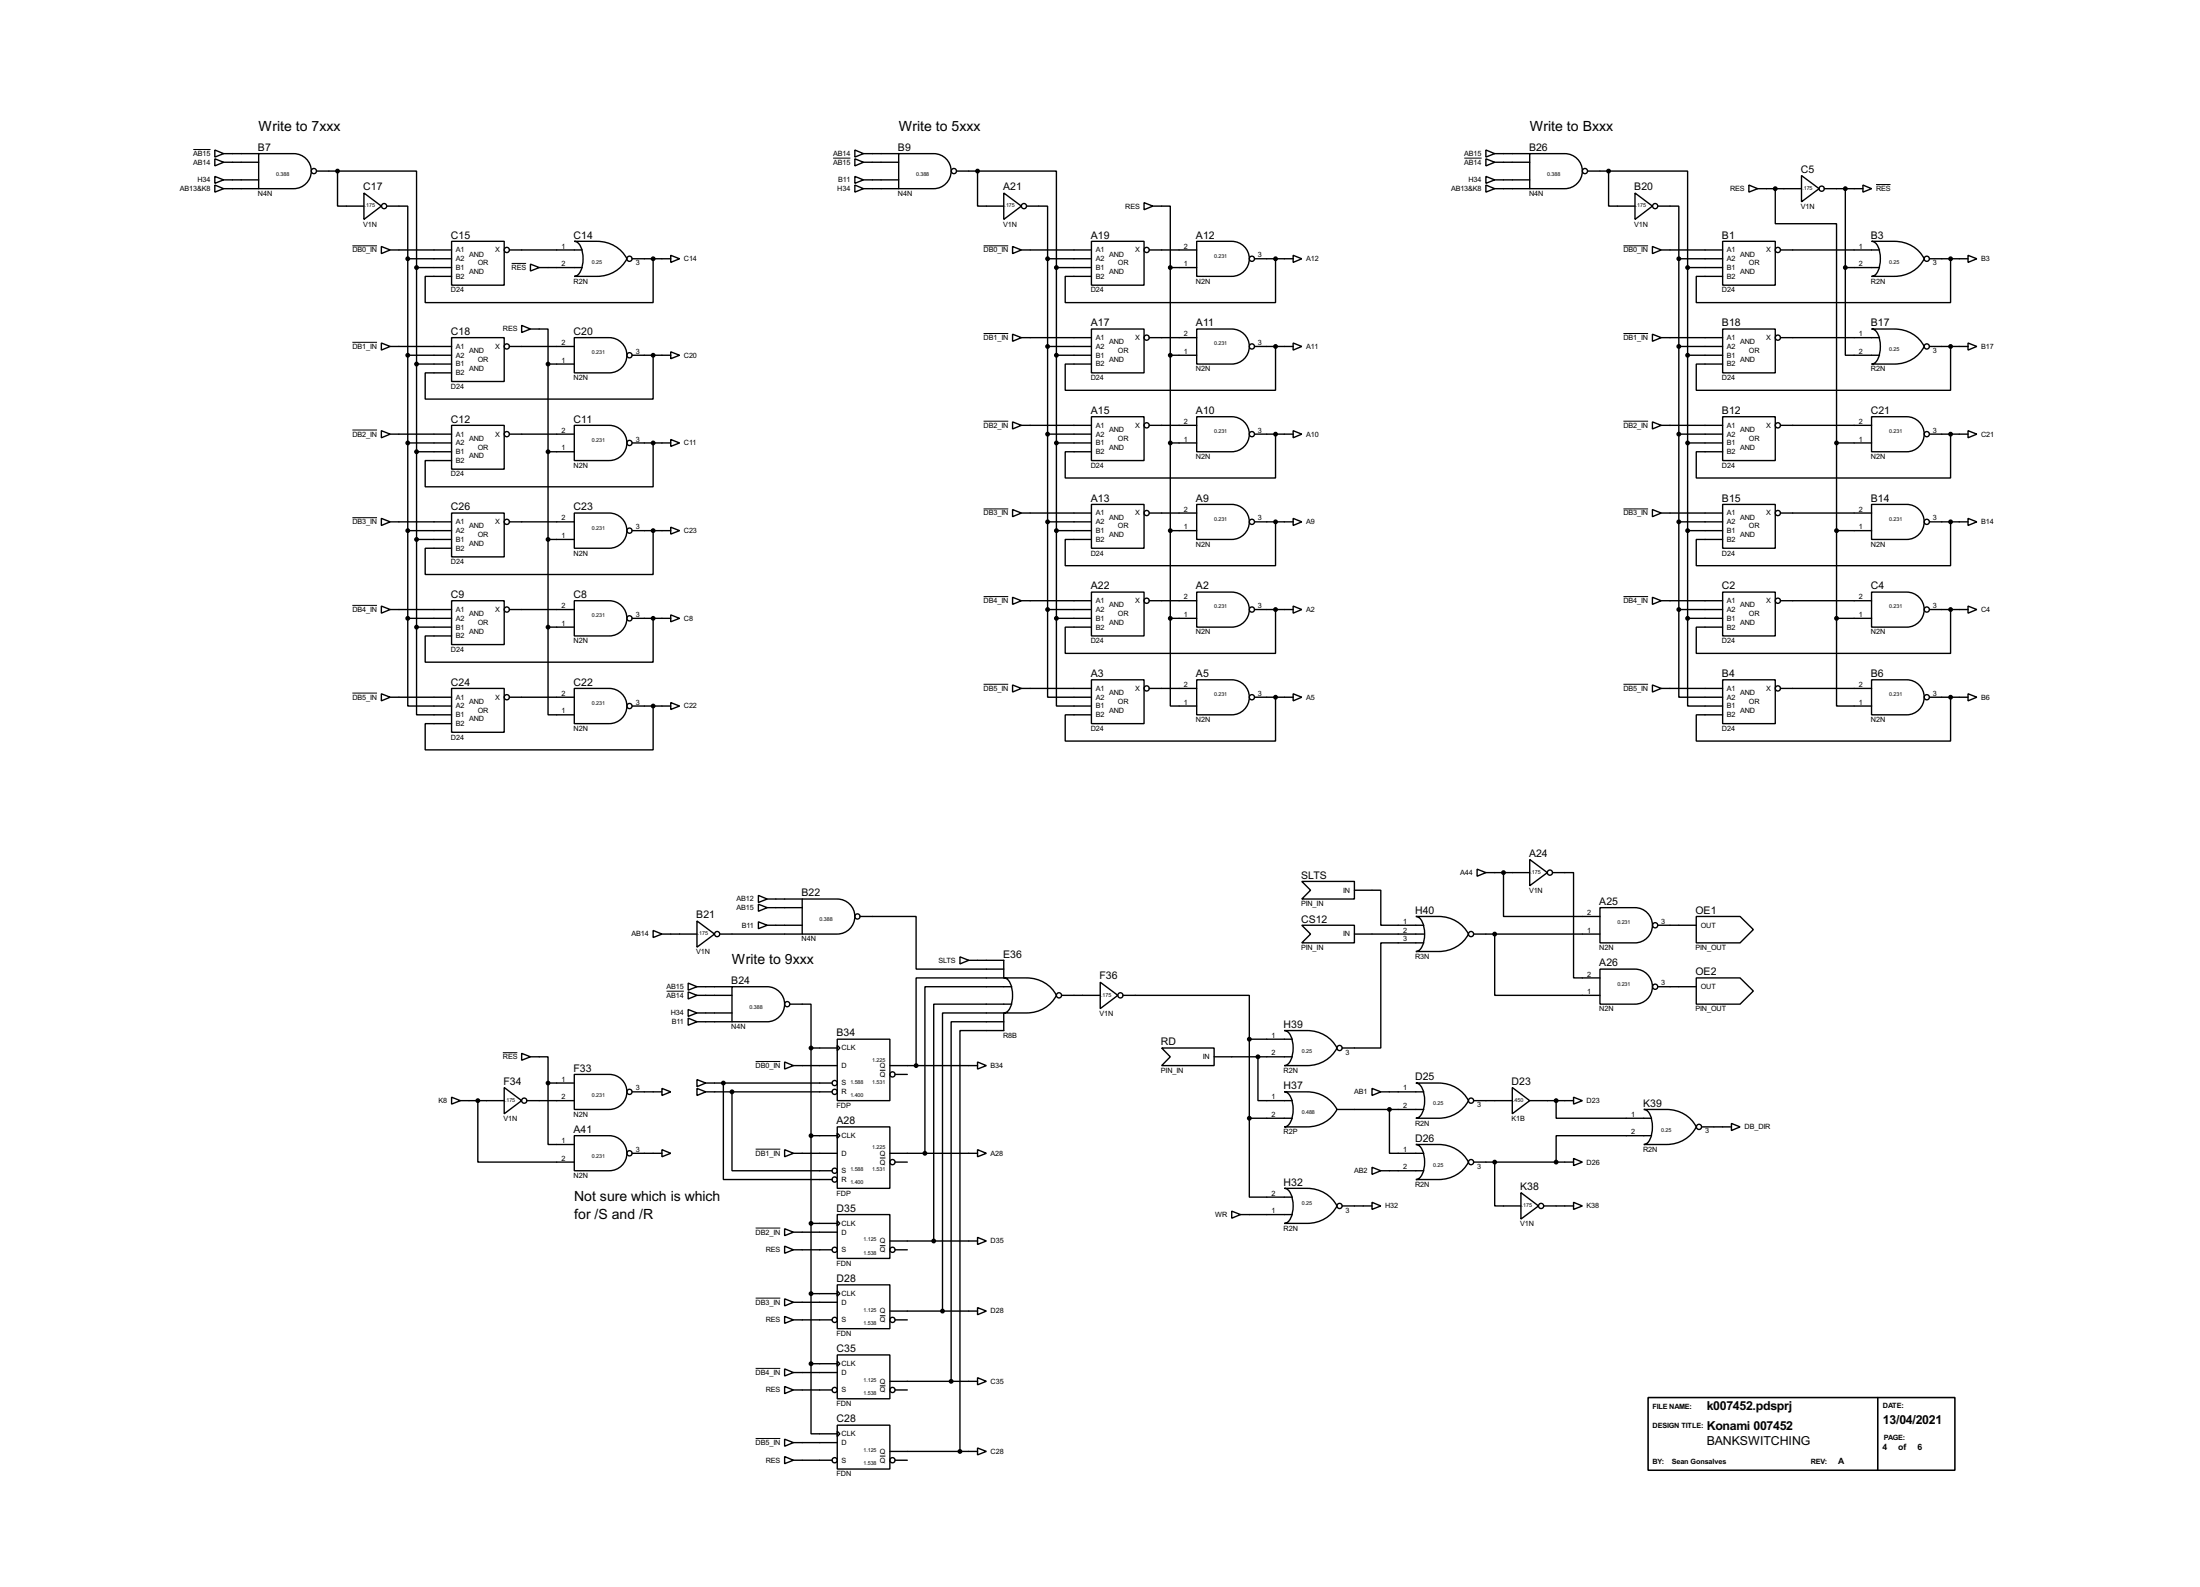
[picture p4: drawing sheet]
<svg xmlns="http://www.w3.org/2000/svg" width="637mm" height="460mm" viewBox="0 0 637 460" stroke-linecap="round" stroke-linejoin="round" font-family="sans-serif">
<g fill="none" stroke="#000" stroke-width=".4">
<path d="M62.3 43.5l2.5 1-2.5 1zM62.3 46l2.5 1-2.5 1.1zM62.3 51.1l2.5 1-2.5 1zM62.3 53.6l2.5 1.1-2.5 1zM64.8 44.5h10.2M64.8 54.7h10.2M64.8 47h10.2M64.8 52.1h10.2M75 44.5h10.1a5.1 5.1 0 0 1 5.1 5.1 5.1 5.1 0 0 1-5.1 5.1h-10.1zM91.7 49.6h6.1M97.8 49.6v10.1h7.7M97.8 49.6h22.9v27.9"/>
<path d="M105.5 55.9l5 3.8-5 3.9zM112.1 59.7h6.1v15.3M247.7 43.5l2.5 1-2.5 1zM247.7 53.6l2.5 1.1-2.5 1zM247.7 51.1l2.5 1-2.5 1zM247.7 46l2.5 1-2.5 1.1zM250.2 44.5h10.2M250.2 54.7h10.2M250.2 47h10.2M250.2 52.1h10.2M260.4 44.5h10.2a5.1 5.1 0 0 1 5 5.1 5.1 5.1 0 0 1-5 5.1h-10.2zM277.2 49.6h6.1"/>
<path d="M283.3 49.6v10.1h7.6M283.3 49.6h22.8v27.9M290.9 55.9l5.1 3.8-5.1 3.9zM297.5 59.7h6.1v15.3M331.5 58.7l2.6 1-2.6 1.1zM334.1 59.7h5v17.8M430.6 43.5l2.5 1-2.5 1zM430.6 46l2.5 1-2.5 1.1zM430.6 51.1l2.5 1-2.5 1zM430.6 53.6l2.5 1.1-2.5 1zM433.1 44.5h10.2M433.1 54.7h10.2"/>
<path d="M433.1 47h10.2M433.1 52.1h10.2M443.3 44.5h10.1a5.1 5.1 0 0 1 5.1 5.1 5.1 5.1 0 0 1-5.1 5.1h-10.1zM460 49.6h6.1M466.1 49.6v10.1h7.7M466.1 49.6h22.9v27.9M473.8 55.9l5 3.8-5 3.9zM480.4 59.7h6.1v15.3M506.8 53.6l2.5 1.1-2.5 1zM509.3 54.7h12.7M514.4 54.7v10.1h17.8v63.5M522 50.9l5.1 3.8-5.1 3.8z"/>
<path d="M528.6 54.7h11.2M534.7 54.7v22.8M539.8 53.6l2.5 1.1-2.5 1zM110.5 71.4l2.6 1-2.6 1.1zM113.1 72.4h17.8M118.2 75h12.7M118.2 75v104.1M120.7 77.5h10.2M120.7 77.5v104.2M130.9 69.9h15.2v12.7h-15.2zM147.6 72.4h21.1M153.7 76.5l2.6 1-2.6 1z"/>
<path d="M156.3 77.5h12.4M166.4 69.9h6.6a9.6 9.6 0 0 1 8.7 5.1 9.6 9.6 0 0 1-8.7 5.1h-6.6a3.2 3.2 0 0 0 2.4-3.2 7.6 7.6 0 0 0-1.4-6.6zM183.2 75h11.2M189.3 75v12.7h-66.1v-7.6h7.7M194.4 74l2.5 1-2.5 1zM293.4 71.4l2.6 1-2.6 1.1zM296 72.4h20.3M303.6 75h12.7M303.6 75v101.6M306.1 77.5h10.2M306.1 77.5v101.6M316.3 69.9h15.2v12.7h-15.2z"/>
<path d="M333 72.4h13.8M339.1 77.5h7.7M339.1 77.5v101.6M346.8 69.9h10.1a5.1 5.1 0 0 1 5.1 5.1 5.1 5.1 0 0 1-5.1 5.1h-10.1zM363.5 75h11.2M369.6 75v12.7h-60.9v-7.6h7.6M374.7 74l2.5 1-2.5 1zM478.8 71.4l2.6 1-2.6 1.1zM481.4 72.4h17.8M486.5 75h12.7M486.5 75v101.6M489 77.5h10.2"/>
<path d="M489 77.5v101.6M499.2 69.9h15.2v12.7h-15.2zM515.9 72.4h28.7M534.7 77.5v25.4h9.9M534.7 77.5h9.9M542.3 69.9h6.6a9.5 9.5 0 0 1 8.7 5.1 9.5 9.5 0 0 1-8.7 5.1h-6.6a3.2 3.2 0 0 0 2.4-3.2 7.7 7.7 0 0 0-1.3-6.6zM559.1 75h11.2M565.2 75v12.7h-73.7v-7.6h7.7M570.3 74l2.5 1-2.5 1zM110.5 99.4l2.6 1-2.6 1zM130.9 97.8h15.2v12.7h-15.2zM151.2 94.3l2.5 1-2.5 1z"/>
<path d="M153.7 95.3h5.1v10.2M166.4 97.8h10.2a5.1 5.1 0 0 1 5.1 5.1 5.1 5.1 0 0 1-5.1 5.1h-10.2zM293.4 96.8l2.6 1-2.6 1.1zM296 97.8h20.3M316.3 95.3h15.2v12.7h-15.2zM333 97.8h13.8M346.8 95.3h10.1a5.1 5.1 0 0 1 5.1 5.1 5.1 5.1 0 0 1-5.1 5.1h-10.1zM374.7 99.4l2.5 1-2.5 1zM478.8 96.8l2.6 1-2.6 1.1zM481.4 97.8h17.8M499.2 95.3h15.2v12.7h-15.2zM515.9 97.8h28.7"/>
<path d="M542.3 95.3h6.6a9.5 9.5 0 0 1 8.7 5.1 9.5 9.5 0 0 1-8.7 5.1h-6.6a3.2 3.2 0 0 0 2.4-3.2 7.7 7.7 0 0 0-1.3-6.6zM570.3 99.4l2.5 1-2.5 1zM113.1 100.4h17.8M118.2 102.9h12.7M120.7 105.5h10.2M147.6 100.4h18.8M158.8 105.5h7.6M158.8 105.5v76.2M183.2 102.9h11.2M189.3 102.9v12.7h-66.1v-7.6h7.7M194.4 101.9l2.5 1-2.5 1zM303.6 100.4h12.7"/>
<path d="M306.1 102.9h10.2M339.1 102.9h7.7M363.5 100.4h11.2M369.6 100.4v12.7h-60.9v-7.6h7.6M486.5 100.4h12.7M489 102.9h10.2M559.1 100.4h11.2M565.2 100.4v12.7h-73.7v-7.6h7.7M110.5 124.8l2.6 1-2.6 1zM113.1 125.8h17.8M118.2 128.3h12.7M120.7 130.9h10.2"/>
<path d="M130.9 123.2h15.2v12.7h-15.2zM147.6 125.8h18.8M158.8 130.9h7.6M166.4 123.2h10.2a5.1 5.1 0 0 1 5.1 5.1 5.1 5.1 0 0 1-5.1 5.1h-10.2zM183.2 128.3h11.2M189.3 128.3v12.7h-66.1v-7.6h7.7M194.4 127.3l2.5 1-2.5 1zM293.4 122.2l2.6 1-2.6 1.1zM296 123.2h20.3M303.6 125.8h12.7M306.1 128.3h10.2M316.3 120.7h15.2v12.7h-15.2z"/>
<path d="M333 123.2h13.8M339.1 128.3h7.7M346.8 120.7h10.1a5.1 5.1 0 0 1 5.1 5.1 5.1 5.1 0 0 1-5.1 5.1h-10.1zM363.5 125.8h11.2M369.6 125.8v12.7h-60.9v-7.6h7.6M374.7 124.8l2.5 1-2.5 1zM478.8 122.2l2.6 1-2.6 1.1zM481.4 123.2h17.8M486.5 125.8h12.7M489 128.3h10.2M499.2 120.7h15.2v12.7h-15.2zM515.9 123.2h26.4"/>
<path d="M532.2 128.3h10.1M532.2 128.3v50.8M542.3 120.7h10.2a5.1 5.1 0 0 1 5.1 5.1 5.1 5.1 0 0 1-5.1 5.1h-10.2zM559.1 125.8h11.2M565.2 125.8v12.7h-73.7v-7.6h7.7M570.3 124.8l2.5 1-2.5 1zM110.5 150.2l2.6 1-2.6 1zM113.1 151.2h17.8M118.2 153.7h12.7M120.7 156.3h10.2M130.9 148.6h15.2v12.7h-15.2zM147.6 151.2h18.8"/>
<path d="M158.8 156.3h7.6M166.4 148.6h10.2a5.1 5.1 0 0 1 5.1 5.1 5.1 5.1 0 0 1-5.1 5.1h-10.2zM183.2 153.7h11.2M189.3 153.7v12.7h-66.1v-7.6h7.7M194.4 152.7l2.5 1-2.5 1zM293.4 147.6l2.6 1-2.6 1.1zM296 148.6h20.3M303.6 151.2h12.7M306.1 153.7h10.2M316.3 146.1h15.2v12.7h-15.2zM333 148.6h13.8M339.1 153.7h7.7"/>
<path d="M346.8 146.1h10.1a5.1 5.1 0 0 1 5.1 5.1 5.1 5.1 0 0 1-5.1 5.1h-10.1zM363.5 151.2h11.2M369.6 151.2v12.7h-60.9v-7.6h7.6M374.7 150.2l2.5 1-2.5 1zM478.8 147.6l2.6 1-2.6 1.1zM481.4 148.6h17.8M486.5 151.2h12.7M489 153.7h10.2M499.2 146.1h15.2v12.7h-15.2zM515.9 148.6h26.4M532.2 153.7h10.1M542.3 146.1h10.2a5.1 5.1 0 0 1 5.1 5.1 5.1 5.1 0 0 1-5.1 5.1h-10.2z"/>
<path d="M559.1 151.2h11.2M565.2 151.2v12.7h-73.7v-7.6h7.7M570.3 150.2l2.5 1-2.5 1zM110.5 175.6l2.6 1-2.6 1zM113.1 176.6h17.8M118.2 179.1v25.4h12.7M118.2 179.1h12.7M130.9 174h15.2v12.7h-15.2zM147.6 176.6h18.8M166.4 174h10.2a5.1 5.1 0 0 1 5.1 5.1 5.1 5.1 0 0 1-5.1 5.1h-10.2zM183.2 179.1h11.2M189.3 179.1v12.7h-66.1v-7.6h7.7"/>
<path d="M194.4 178.1l2.5 1-2.5 1zM293.4 173l2.6 1-2.6 1.1zM296 174h20.3M303.6 176.6v25.4h12.7M303.6 176.6h12.7M306.1 179.1v25.4h10.2M306.1 179.1h10.2M316.3 171.5h15.2v12.7h-15.2zM333 174h13.8M339.1 179.1v25.4h7.7M339.1 179.1h7.7M346.8 171.5h10.1a5.1 5.1 0 0 1 5.1 5.1 5.1 5.1 0 0 1-5.1 5.1h-10.1z"/>
<path d="M363.5 176.6h11.2M369.6 176.6v12.7h-60.9v-7.6h7.6M374.7 175.6l2.5 1-2.5 1zM478.8 173l2.6 1-2.6 1.1zM481.4 174h17.8M486.5 176.6v25.4h12.7M486.5 176.6h12.7M489 179.1v25.4h10.2M489 179.1h10.2M499.2 171.5h15.2v12.7h-15.2zM515.9 174h26.4M532.2 179.1v25.4h10.1"/>
<path d="M532.2 179.1h10.1M542.3 171.5h10.2a5.1 5.1 0 0 1 5.1 5.1 5.1 5.1 0 0 1-5.1 5.1h-10.2zM559.1 176.6h11.2M565.2 176.6v12.7h-73.7v-7.6h7.7M570.3 175.6l2.5 1-2.5 1zM120.7 181.7v25.4h10.2M120.7 181.7h10.2M130.9 199.4h15.2v12.7h-15.2zM158.8 181.7v25.4h7.6M158.8 181.7h7.6M166.4 199.4h10.2a5.1 5.1 0 0 1 5.1 5.1 5.1 5.1 0 0 1-5.1 5.1h-10.2zM293.4 198.4l2.6 1-2.6 1.1z"/>
<path d="M296 199.4h20.3M316.3 196.9h15.2v12.7h-15.2zM333 199.4h13.8M346.8 196.9h10.1a5.1 5.1 0 0 1 5.1 5.1 5.1 5.1 0 0 1-5.1 5.1h-10.1zM478.8 198.4l2.6 1-2.6 1.1zM481.4 199.4h17.8M499.2 196.9h15.2v12.7h-15.2zM515.9 199.4h26.4M542.3 196.9h10.2a5.1 5.1 0 0 1 5.1 5.1 5.1 5.1 0 0 1-5.1 5.1h-10.2zM110.5 201l2.6 1-2.6 1zM113.1 202h17.8M147.6 202h18.8"/>
<path d="M183.2 204.5h11.2M189.3 204.5v12.7h-66.1v-7.6h7.7M194.4 203.5l2.5 1-2.5 1zM363.5 202h11.2M369.6 202v12.7h-60.9v-7.6h7.6M374.7 201l2.5 1-2.5 1zM559.1 202h11.2M565.2 202v12.7h-73.7v-7.6h7.7M570.3 201l2.5 1-2.5 1zM219.8 259.4l2.5 1-2.5 1zM377.2 255.3h15.3v5.1h-15.3l2.6-2.5zM392.5 257.9h7.6v10.1h12.5"/>
<path d="M428 251.8l2.6 1-2.6 1zM430.6 252.8h12.7M435.7 252.8v12.7h27.9M443.3 249l5.1 3.8-5.1 3.8zM449.9 252.8h6.1v30.5h7.6M189.3 269.5l2.5 1.1-2.5 1zM191.8 270.6h10.2M202 266.8l5.1 3.8-5.1 3.8zM208.6 270.6h23.9M219.8 261.9l2.5 1-2.5 1.1zM219.8 267l2.5 1-2.5 1zM222.3 268h10.2"/>
<path d="M222.3 260.4h10.2M222.3 262.9h10.2M232.5 260.4h10.1a5.1 5.1 0 0 1 5.1 5.1 5.1 5.1 0 0 1-5.1 5.1h-10.1zM249.2 265.5h16.3v15.2h25.4M278.2 277.2l2.5 1-2.5 1zM280.7 278.2h10.2v5.1h-25.4v25.4M377.2 268h15.3v5.1h-15.3l2.6-2.5zM392.5 270.6h20.1M410.3 265.5h6.6a9.6 9.6 0 0 1 8.6 5.1 9.6 9.6 0 0 1-8.6 5h-6.6a3.2 3.2 0 0 0 2.3-3.1 7.7 7.7 0 0 0-1.3-6.6zM412.6 273.1h-12.5v30.5h-11.2M427 270.6h36.6M433.1 270.6v17.7h30.5"/>
<path d="M463.6 262.9h10.2a5.1 5.1 0 0 1 5 5.1 5.1 5.1 0 0 1-5 5.1h-10.2zM480.4 268h11.1M491.5 265.5h12.7l3.9 3.8-3.9 3.8h-12.7zM199.4 284.8l2.6 1-2.6 1zM199.4 287.3l2.6 1-2.6 1.1zM199.4 294.9l2.6 1.1-2.6 1zM199.4 292.4l2.6 1-2.6 1zM202 285.8h10.1M202 288.3h10.1M202 296h10.1M202 293.4h10.1M212.1 285.8h10.2a5.1 5.1 0 0 1 5.1 5.1 5.1 5.1 0 0 1-5.1 5.1h-10.2z"/>
<path d="M228.9 290.9h6.1v12.7M290.9 283.3h6.6a9.5 9.5 0 0 1 8.6 5 9.5 9.5 0 0 1-8.6 5.1h-6.6a3.2 3.2 0 0 0 2.3-3.1 7.7 7.7 0 0 0-1.3-6.6zM290.9 296h-15.3v104.1M293.2 285.8h-25.2v48.3M293.2 290.9h-22.6v68.6M307.6 288.3h11.2M318.8 284.5l5.1 3.8-5.1 3.9zM325.4 288.3h36.6v12.7M372.2 298.5h6.6a9.6 9.6 0 0 1 8.6 5.1 9.6 9.6 0 0 1-8.6 5.1h-6.6a3.2 3.2 0 0 0 2.3-3.2 7.6 7.6 0 0 0-1.3-6.6zM463.6 280.7h10.2a5.1 5.1 0 0 1 5 5.1 5.1 5.1 0 0 1-5 5.1h-10.2zM480.4 285.8h11.1M491.5 283.3h12.7l3.9 3.8-3.9 3.8h-12.7z"/>
<path d="M130.9 317.8l2.5 1-2.5 1zM133.4 318.8h12.7M138.5 318.8v17.8h27.9M146.1 315l5.1 3.8-5.1 3.8zM151.2 305.1l2.5 1-2.5 1zM152.7 318.8h13.7M153.7 306.1h5.1v7.6M158.8 313.7v17.8h7.6M158.8 313.7h7.6M166.4 311.2h10.2a5.1 5.1 0 0 1 5.1 5.1 5.1 5.1 0 0 1-5.1 5.1h-10.2zM183.2 316.3h8.6M191.8 315.3l2.6 1-2.6 1z"/>
<path d="M202 312.7l2.5 1-2.5 1.1zM202 315.3l2.5 1-2.5 1zM204.5 316.3h36.6M204.5 313.7h36.6M209.6 313.7v28h31.5M212.1 316.3v22.8h29M227.4 307.6l2.5 1.1-2.5 1zM229.9 308.7h12.7M235 303.6v91.4M235 303.6h7.6M242.6 301h15.3v17.8h-15.3zM242.6 302.8l.8 .8-.8 .7z"/>
<path d="M257.9 308.7h25.4M259.4 311.2h3.5M283.3 307.6l2.5 1.1-2.5 1zM336.6 303.6h15.2v5.1h-15.2l2.5-2.6zM351.8 306.1h22.7M362 301h12.5M362 301v22.9M364.5 306.1v12.7h10M372.2 316.3h6.6a9.6 9.6 0 0 1 8.6 5.1 9.6 9.6 0 0 1-8.6 5h-6.6a3.2 3.2 0 0 0 2.3-3.1 7.7 7.7 0 0 0-1.3-6.6zM397.6 315.3l2.5 1-2.5 1zM400.1 316.3h12.5M410.3 313.7h6.6a9.6 9.6 0 0 1 8.6 5.1 9.6 9.6 0 0 1-8.6 5.1h-6.6a3.2 3.2 0 0 0 2.3-3.1 7.7 7.7 0 0 0-1.3-6.7z"/>
<path d="M427 318.8h11.2M438.2 315l5.1 3.8-5.1 3.8zM443.3 318.8h12.7M450.9 318.8v5.1h27.7M456 317.8l2.5 1-2.5 1zM166.4 329h10.2a5.1 5.1 0 0 1 5.1 5 5.1 5.1 0 0 1-5.1 5.1h-10.2zM183.2 334.1h8.6M191.8 333l2.6 1.1-2.6 1zM227.4 333l2.5 1.1-2.5 1zM229.9 334.1h12.7M235 329h7.6M242.6 326.4h15.3v17.8h-15.3z"/>
<path d="M242.6 328.2l.8 .8-.8 .7zM257.9 334.1h25.4M259.4 336.6h3.5M283.3 333l2.5 1.1-2.5 1zM362 323.9v22.9h12.5M362 323.9h12.5M387.4 321.4h25.2M397.6 338.1l2.5 1-2.5 1.1zM400.1 339.1h12.5M402.6 321.4v12.7h10M410.3 331.5h6.6a9.6 9.6 0 0 1 8.6 5.1 9.6 9.6 0 0 1-8.6 5.1h-6.6a3.2 3.2 0 0 0 2.3-3.2 7.7 7.7 0 0 0-1.3-6.6zM427 336.6h29"/>
<path d="M433.1 336.6v12.7h7.6M456 335.6l2.5 1-2.5 1zM476.3 321.4h6.6a9.4 9.4 0 0 1 8.6 5 9.5 9.5 0 0 1-8.6 5.1h-6.6a3.2 3.2 0 0 0 2.3-3.1 7.8 7.8 0 0 0-1.3-6.6zM478.6 329h-27.7v7.6M493.1 326.4h8.6M501.7 325.4l2.5 1-2.5 1.1zM227.4 355.9l2.5 1-2.5 1zM229.9 356.9h12.7M235 354.4h7.6M242.6 351.8h15.3v12.7h-15.3zM242.6 353.6l.8 .8-.8 .7zM257.9 359.5h25.4"/>
<path d="M283.3 358.4l2.5 1.1-2.5 1zM356.9 350.8l2.6 1-2.6 1.1zM359.5 351.8h15M372.2 344.2h6.6a9.6 9.6 0 0 1 8.6 5.1 9.6 9.6 0 0 1-8.6 5.1h-6.6a3.2 3.2 0 0 0 2.3-3.2 7.7 7.7 0 0 0-1.3-6.6zM388.9 349.3h8.7M397.6 348.3l2.5 1-2.5 1zM440.7 345.5l5.1 3.8-5.1 3.8zM447.3 349.3h8.7M456 348.3l2.5 1-2.5 1zM227.4 376.2l2.5 1-2.5 1.1zM227.4 361l2.5 1-2.5 1zM229.9 377.2h12.7"/>
<path d="M229.9 362h11.2M235 374.7h7.6M242.6 372.2h15.3v12.7h-15.3zM242.6 373.9l.8 .8-.8 .8zM257.9 379.8h25.4M259.4 362h3.5M273.1 379.8v-86.4h17.8v5.1h-12.7v121.9M283.3 378.8l2.5 1-2.5 1zM227.4 396.5l2.5 1.1-2.5 1zM227.4 381.3l2.5 1-2.5 1zM229.9 397.6h12.7M229.9 382.3h11.2"/>
<path d="M235 395v20.3h7.6M235 395h7.6M242.6 392.5h15.3v12.7h-15.3zM242.6 394.3l.8 .7-.8 .8zM259.4 382.3h3.5M283.3 399.1l2.5 1-2.5 1zM227.4 416.9l2.5 1-2.5 1zM227.4 401.6l2.5 1-2.5 1.1zM229.9 417.9h12.7M229.9 402.6h11.2M242.6 412.8h15.3v12.7h-15.3zM242.6 414.6l.8 .7-.8 .8z"/>
<path d="M257.9 400.1h25.4M259.4 402.6h3.5M283.3 419.4l2.5 1-2.5 1zM227.4 421.9l2.5 1.1-2.5 1zM229.9 423h11.2M257.9 420.4h25.4M259.4 423h3.5"/>
<circle cx="90.9" cy="49.6" r=".75"/>
<circle cx="111.3" cy="59.7" r=".75"/>
<circle cx="276.4" cy="49.6" r=".75"/>
<circle cx="296.7" cy="59.7" r=".75"/>
<circle cx="459.2" cy="49.6" r=".75"/>
<circle cx="479.6" cy="59.7" r=".75"/>
<circle cx="527.8" cy="54.7" r=".75"/>
<circle cx="146.8" cy="72.4" r=".75"/>
<circle cx="182.4" cy="75" r=".75"/>
<circle cx="332.2" cy="72.4" r=".75"/>
<circle cx="362.7" cy="75" r=".75"/>
<circle cx="515.1" cy="72.4" r=".75"/>
<circle cx="558.3" cy="75" r=".75"/>
<circle cx="332.2" cy="97.8" r=".75"/>
<circle cx="515.1" cy="97.8" r=".75"/>
<circle cx="146.8" cy="100.4" r=".75"/>
<circle cx="182.4" cy="102.9" r=".75"/>
<circle cx="362.7" cy="100.4" r=".75"/>
<circle cx="558.3" cy="100.4" r=".75"/>
<circle cx="146.8" cy="125.8" r=".75"/>
<circle cx="182.4" cy="128.3" r=".75"/>
<circle cx="332.2" cy="123.2" r=".75"/>
<circle cx="362.7" cy="125.8" r=".75"/>
<circle cx="515.1" cy="123.2" r=".75"/>
<circle cx="558.3" cy="125.8" r=".75"/>
<circle cx="146.8" cy="151.2" r=".75"/>
<circle cx="182.4" cy="153.7" r=".75"/>
<circle cx="332.2" cy="148.6" r=".75"/>
<circle cx="362.7" cy="151.2" r=".75"/>
<circle cx="515.1" cy="148.6" r=".75"/>
<circle cx="558.3" cy="151.2" r=".75"/>
<circle cx="146.8" cy="176.6" r=".75"/>
<circle cx="182.4" cy="179.1" r=".75"/>
<circle cx="332.2" cy="174" r=".75"/>
<circle cx="362.7" cy="176.6" r=".75"/>
<circle cx="515.1" cy="174" r=".75"/>
<circle cx="558.3" cy="176.6" r=".75"/>
<circle cx="332.2" cy="199.4" r=".75"/>
<circle cx="515.1" cy="199.4" r=".75"/>
<circle cx="146.8" cy="202" r=".75"/>
<circle cx="182.4" cy="204.5" r=".75"/>
<circle cx="362.7" cy="202" r=".75"/>
<circle cx="558.3" cy="202" r=".75"/>
<circle cx="449.1" cy="252.8" r=".75"/>
<circle cx="207.8" cy="270.6" r=".75"/>
<circle cx="248.4" cy="265.5" r=".75"/>
<circle cx="426.2" cy="270.6" r=".75"/>
<circle cx="479.6" cy="268" r=".75"/>
<circle cx="228.1" cy="290.9" r=".75"/>
<circle cx="306.8" cy="288.3" r=".75"/>
<circle cx="324.6" cy="288.3" r=".75"/>
<circle cx="479.6" cy="285.8" r=".75"/>
<circle cx="151.9" cy="318.8" r=".75"/>
<circle cx="182.4" cy="316.3" r=".75"/>
<circle cx="241.8" cy="313.7" r=".75"/>
<circle cx="241.8" cy="316.3" r=".75"/>
<circle cx="258.6" cy="311.2" r=".75"/>
<circle cx="388.1" cy="303.6" r=".75"/>
<circle cx="426.2" cy="318.8" r=".75"/>
<circle cx="182.4" cy="334.1" r=".75"/>
<circle cx="241.8" cy="339.1" r=".75"/>
<circle cx="258.6" cy="336.6" r=".75"/>
<circle cx="426.2" cy="336.6" r=".75"/>
<circle cx="492.3" cy="326.4" r=".75"/>
<circle cx="241.8" cy="341.7" r=".75"/>
<circle cx="388.1" cy="349.3" r=".75"/>
<circle cx="446.5" cy="349.3" r=".75"/>
<circle cx="241.8" cy="362" r=".75"/>
<circle cx="258.6" cy="362" r=".75"/>
<circle cx="241.8" cy="382.3" r=".75"/>
<circle cx="258.6" cy="382.3" r=".75"/>
<circle cx="241.8" cy="402.6" r=".75"/>
<circle cx="258.6" cy="402.6" r=".75"/>
<circle cx="241.8" cy="423" r=".75"/>
<circle cx="258.6" cy="423" r=".75"/>
</g>
<g fill="#000" stroke="#000" stroke-width=".4">
<circle cx="97.8" cy="49.6" r=".5"/>
<circle cx="283.2" cy="49.6" r=".5"/>
<circle cx="466.1" cy="49.6" r=".5"/>
<circle cx="514.4" cy="54.7" r=".5"/>
<circle cx="534.7" cy="54.7" r=".5"/>
<circle cx="118.1" cy="75" r=".5"/>
<circle cx="120.7" cy="77.5" r=".5"/>
<circle cx="189.2" cy="75" r=".5"/>
<circle cx="303.5" cy="75" r=".5"/>
<circle cx="306.1" cy="77.5" r=".5"/>
<circle cx="339.1" cy="77.5" r=".5"/>
<circle cx="369.6" cy="75" r=".5"/>
<circle cx="486.4" cy="75" r=".5"/>
<circle cx="489" cy="77.5" r=".5"/>
<circle cx="534.7" cy="77.5" r=".5"/>
<circle cx="565.2" cy="75" r=".5"/>
<circle cx="118.1" cy="102.9" r=".5"/>
<circle cx="120.7" cy="105.5" r=".5"/>
<circle cx="158.8" cy="105.5" r=".5"/>
<circle cx="189.2" cy="102.9" r=".5"/>
<circle cx="303.5" cy="100.4" r=".5"/>
<circle cx="306.1" cy="102.9" r=".5"/>
<circle cx="339.1" cy="102.9" r=".5"/>
<circle cx="369.6" cy="100.4" r=".5"/>
<circle cx="486.4" cy="100.4" r=".5"/>
<circle cx="489" cy="102.9" r=".5"/>
<circle cx="565.2" cy="100.4" r=".5"/>
<circle cx="118.1" cy="128.3" r=".5"/>
<circle cx="120.7" cy="130.9" r=".5"/>
<circle cx="158.8" cy="130.9" r=".5"/>
<circle cx="189.2" cy="128.3" r=".5"/>
<circle cx="303.5" cy="125.8" r=".5"/>
<circle cx="306.1" cy="128.3" r=".5"/>
<circle cx="339.1" cy="128.3" r=".5"/>
<circle cx="369.6" cy="125.8" r=".5"/>
<circle cx="486.4" cy="125.8" r=".5"/>
<circle cx="489" cy="128.3" r=".5"/>
<circle cx="532.1" cy="128.3" r=".5"/>
<circle cx="565.2" cy="125.8" r=".5"/>
<circle cx="118.1" cy="153.7" r=".5"/>
<circle cx="120.7" cy="156.3" r=".5"/>
<circle cx="158.8" cy="156.3" r=".5"/>
<circle cx="189.2" cy="153.7" r=".5"/>
<circle cx="303.5" cy="151.2" r=".5"/>
<circle cx="306.1" cy="153.7" r=".5"/>
<circle cx="339.1" cy="153.7" r=".5"/>
<circle cx="369.6" cy="151.2" r=".5"/>
<circle cx="486.4" cy="151.2" r=".5"/>
<circle cx="489" cy="153.7" r=".5"/>
<circle cx="532.1" cy="153.7" r=".5"/>
<circle cx="565.2" cy="151.2" r=".5"/>
<circle cx="118.1" cy="179.1" r=".5"/>
<circle cx="189.2" cy="179.1" r=".5"/>
<circle cx="303.5" cy="176.6" r=".5"/>
<circle cx="306.1" cy="179.1" r=".5"/>
<circle cx="339.1" cy="179.1" r=".5"/>
<circle cx="369.6" cy="176.6" r=".5"/>
<circle cx="486.4" cy="176.6" r=".5"/>
<circle cx="489" cy="179.1" r=".5"/>
<circle cx="532.1" cy="179.1" r=".5"/>
<circle cx="565.2" cy="176.6" r=".5"/>
<circle cx="120.7" cy="181.7" r=".5"/>
<circle cx="158.8" cy="181.7" r=".5"/>
<circle cx="189.2" cy="204.5" r=".5"/>
<circle cx="369.6" cy="202" r=".5"/>
<circle cx="565.2" cy="202" r=".5"/>
<circle cx="435.6" cy="252.8" r=".5"/>
<circle cx="433.1" cy="270.6" r=".5"/>
<circle cx="138.4" cy="318.8" r=".5"/>
<circle cx="158.8" cy="313.7" r=".5"/>
<circle cx="209.6" cy="313.7" r=".5"/>
<circle cx="212.1" cy="316.3" r=".5"/>
<circle cx="235" cy="303.6" r=".5"/>
<circle cx="265.4" cy="308.7" r=".5"/>
<circle cx="362" cy="301" r=".5"/>
<circle cx="364.5" cy="306.1" r=".5"/>
<circle cx="450.9" cy="318.8" r=".5"/>
<circle cx="235" cy="329" r=".5"/>
<circle cx="268" cy="334.1" r=".5"/>
<circle cx="362" cy="323.9" r=".5"/>
<circle cx="402.6" cy="321.4" r=".5"/>
<circle cx="433.1" cy="336.6" r=".5"/>
<circle cx="450.9" cy="336.6" r=".5"/>
<circle cx="235" cy="354.4" r=".5"/>
<circle cx="270.5" cy="359.5" r=".5"/>
<circle cx="235" cy="374.7" r=".5"/>
<circle cx="273.1" cy="379.8" r=".5"/>
<circle cx="235" cy="395" r=".5"/>
<circle cx="275.6" cy="400.1" r=".5"/>
<circle cx="278.1" cy="420.4" r=".5"/>
</g>
<g fill="none" stroke="#000" stroke-width=".29">
<path d="M56 43.3h5M241.4 45.8h5M424.3 45.8h5M543.6 53.5h4.2M102.1 71.2h7.2M148.3 76.3h4.2M285 71.2h7.2M470.4 71.2h7.2M102.1 99.2h7.2M285 96.6h7.2M470.4 96.6h7.2M102.1 124.6h7.2"/>
<path d="M285 122h7.2M470.4 122h7.2M102.1 150h7.2M285 147.4h7.2M470.4 147.4h7.2M102.1 175.4h7.2M285 172.8h7.2M470.4 172.8h7.2M285 198.2h7.2M470.4 198.2h7.2M102.1 200.8h7.2M193.2 287.1h5"/>
<path d="M145.7 304.9h4.2M219 307.5h7.1M255 310h1.6M219 332.9h7.1M255 335.4h1.6M219 355.7h7.1M219 376h7.1M255 360.8h1.6M219 396.4h7.1M255 381.1h1.6M219 416.7h7.1M255 401.4h1.6"/>
<path d="M255 421.8h1.6"/>
</g>
<path d="M477.6 404.8h88.9v21.1h-88.9zM544.1 404.8v21.1" fill="none" stroke="#000" stroke-width=".45"/>
<g font-size="4.6">
<text x="75" y="38">Write to 7xxx</text>
<text x="260.4" y="38">Write to 5xxx</text>
<text x="443.3" y="38">Write to Bxxx</text>
<text x="212.1" y="279.3">Write to 9xxx</text>
<text x="166.4" y="347.9">Not sure which is which</text>
<text x="166.4" y="353">for /S and /R</text>
</g>
<g font-size="4">
<text x="494.6" y="408.4">k007452.pdsprj</text>
<text x="545.6" y="412.4">13/04/2021</text>
<text x="494.6" y="418.5">BANKSWITCHING</text>
<text x="494.6" y="414.1">Konami 007452</text>
</g>
<g font-size="3.4">
<text x="74.8" y="43.7">B7</text>
<text x="260.2" y="43.7">B9</text>
<text x="443.1" y="43.7">B26</text>
<text x="521.8" y="50.1">C5</text>
<text x="105.3" y="55.1">C17</text>
<text x="290.7" y="55.1">A21</text>
<text x="473.6" y="55.1">B20</text>
<text x="130.7" y="69.1">C15</text>
<text x="166.2" y="69.1">C14</text>
<text x="316.1" y="69.1">A19</text>
<text x="346.6" y="69.1">A12</text>
<text x="499" y="69.1">B1</text>
<text x="542.1" y="69.1">B3</text>
<text x="316.1" y="94.5">A17</text>
<text x="346.6" y="94.5">A11</text>
<text x="499" y="94.5">B18</text>
<text x="542.1" y="94.5">B17</text>
<text x="130.7" y="97">C18</text>
<text x="166.2" y="97">C20</text>
<text x="316.1" y="119.9">A15</text>
<text x="346.6" y="119.9">A10</text>
<text x="499" y="119.9">B12</text>
<text x="542.1" y="119.9">C21</text>
<text x="130.7" y="122.4">C12</text>
<text x="166.2" y="122.4">C11</text>
<text x="130.7" y="147.8">C26</text>
<text x="166.2" y="147.8">C23</text>
<text x="316.1" y="145.3">A13</text>
<text x="346.6" y="145.3">A9</text>
<text x="499" y="145.3">B15</text>
<text x="542.1" y="145.3">B14</text>
<text x="130.7" y="173.2">C9</text>
<text x="166.2" y="173.2">C8</text>
<text x="316.1" y="170.7">A22</text>
<text x="346.6" y="170.7">A2</text>
<text x="499" y="170.7">C2</text>
<text x="542.1" y="170.7">C4</text>
<text x="316.1" y="196.1">A3</text>
<text x="346.6" y="196.1">A5</text>
<text x="499" y="196.1">B4</text>
<text x="542.1" y="196.1">B6</text>
<text x="130.7" y="198.6">C24</text>
<text x="166.2" y="198.6">C22</text>
<text x="443.1" y="248.2">A24</text>
<text x="377" y="254.5">SLTS</text>
<text x="232.3" y="259.6">B22</text>
<text x="463.4" y="262.1">A25</text>
<text x="201.8" y="266">B21</text>
<text x="377" y="267.2">CS12</text>
<text x="410.1" y="264.7">H40</text>
<text x="491.3" y="264.7">OE1</text>
<text x="290.7" y="277.4">E36</text>
<text x="463.4" y="279.9">A26</text>
<text x="211.9" y="285">B24</text>
<text x="318.6" y="283.7">F36</text>
<text x="491.3" y="282.5">OE2</text>
<text x="372" y="297.7">H39</text>
<text x="242.4" y="300.2">B34</text>
<text x="336.4" y="302.8">RD</text>
<text x="166.2" y="310.4">F33</text>
<text x="145.9" y="314.2">F34</text>
<text x="372" y="315.5">H37</text>
<text x="410.1" y="312.9">D25</text>
<text x="438" y="314.2">D23</text>
<text x="476.1" y="320.6">K39</text>
<text x="166.2" y="328.2">A41</text>
<text x="242.4" y="325.6">A28</text>
<text x="410.1" y="330.7">D26</text>
<text x="372" y="343.4">H32</text>
<text x="440.5" y="344.7">K38</text>
<text x="242.4" y="351">D35</text>
<text x="242.4" y="371.4">D28</text>
<text x="242.4" y="391.7">C35</text>
<text x="242.4" y="412">C28</text>
</g>
<g font-size="2.8">
<text x="532.6" y="424.2">A</text>
<text x="545.5" y="420.1">4</text>
<text x="550.1" y="420.1">of</text>
<text x="555.7" y="420.1">6</text>
</g>
<g font-size="2.4">
<text x="56" y="45.2">AB15</text>
<text x="56" y="47.7">AB14</text>
<text x="241.4" y="45.2">AB14</text>
<text x="241.4" y="47.7">AB15</text>
<text x="424.3" y="45.2">AB15</text>
<text x="424.3" y="47.7">AB14</text>
<text x="57.2" y="52.8">H34</text>
<text x="242.9" y="52.8">B11</text>
<text x="425.5" y="52.8">H34</text>
<text x="52.2" y="55.4">AB13&amp;K8</text>
<text x="74.8" y="56.8">N4N</text>
<text x="242.6" y="55.4">H34</text>
<text x="260.2" y="56.8">N4N</text>
<text x="420.5" y="55.4">AB13&amp;K8</text>
<text x="443.1" y="56.8">N4N</text>
<text x="501.3" y="55.4">RES</text>
<text x="543.6" y="55.4">RES</text>
<text x="105.3" y="65.6">V1N</text>
<text x="290.7" y="65.6">V1N</text>
<text x="326.1" y="60.4">RES</text>
<text x="473.6" y="65.6">V1N</text>
<text x="521.8" y="60.6">V1N</text>
<text x="162.7" y="72">1</text>
<text x="343.1" y="72">2</text>
<text x="538.7" y="72">1</text>
<text x="102.1" y="73.1">DB0_IN</text>
<text x="132.1" y="73.1">A1</text>
<text x="132.1" y="75.6">A2</text>
<text x="135.9" y="74.3">AND</text>
<text x="138.5" y="76.9">OR</text>
<text x="143.5" y="73.1">X</text>
<text x="162.7" y="77.1">2</text>
<text x="184.2" y="76.9">3</text>
<text x="198.2" y="75.6">C14</text>
<text x="285" y="73.1">DB0_IN</text>
<text x="317.6" y="73.1">A1</text>
<text x="317.6" y="75.6">A2</text>
<text x="321.4" y="74.3">AND</text>
<text x="323.9" y="76.9">OR</text>
<text x="328.9" y="73.1">X</text>
<text x="343.1" y="77.1">1</text>
<text x="364.5" y="74.6">3</text>
<text x="378.5" y="75.6">A12</text>
<text x="470.4" y="73.1">DB0_IN</text>
<text x="500.4" y="73.1">A1</text>
<text x="500.4" y="75.6">A2</text>
<text x="504.2" y="74.3">AND</text>
<text x="506.8" y="76.9">OR</text>
<text x="511.8" y="73.1">X</text>
<text x="538.7" y="77.1">2</text>
<text x="560.1" y="76.9">3</text>
<text x="574.1" y="75.6">B3</text>
<text x="132.1" y="78.2">B1</text>
<text x="132.1" y="80.8">B2</text>
<text x="135.9" y="79.4">AND</text>
<text x="148.3" y="78.2">RES</text>
<text x="166.2" y="82.2">R2N</text>
<text x="317.6" y="78.2">B1</text>
<text x="317.6" y="80.8">B2</text>
<text x="321.4" y="79.4">AND</text>
<text x="346.6" y="82.2">N2N</text>
<text x="500.4" y="78.2">B1</text>
<text x="500.4" y="80.8">B2</text>
<text x="504.2" y="79.4">AND</text>
<text x="542.1" y="82.2">R2N</text>
<text x="130.7" y="84.7">D24</text>
<text x="316.1" y="84.7">D24</text>
<text x="499" y="84.7">D24</text>
<text x="145.7" y="96">RES</text>
<text x="102.1" y="101">DB1_IN</text>
<text x="132.1" y="101">A1</text>
<text x="143.5" y="101">X</text>
<text x="162.7" y="100">2</text>
<text x="285" y="98.5">DB1_IN</text>
<text x="317.6" y="98.5">A1</text>
<text x="317.6" y="101">A2</text>
<text x="321.4" y="99.7">AND</text>
<text x="328.9" y="98.5">X</text>
<text x="343.1" y="97.4">2</text>
<text x="364.5" y="100">3</text>
<text x="378.5" y="101">A11</text>
<text x="470.4" y="98.5">DB1_IN</text>
<text x="500.4" y="98.5">A1</text>
<text x="500.4" y="101">A2</text>
<text x="504.2" y="99.7">AND</text>
<text x="511.8" y="98.5">X</text>
<text x="538.7" y="97.4">1</text>
<text x="574.1" y="101">B17</text>
<text x="132.1" y="106.2">B1</text>
<text x="132.1" y="103.6">A2</text>
<text x="135.9" y="102.3">AND</text>
<text x="135.9" y="107.3">AND</text>
<text x="138.5" y="104.8">OR</text>
<text x="162.7" y="105.1">1</text>
<text x="184.2" y="102.5">3</text>
<text x="198.2" y="103.6">C20</text>
<text x="317.6" y="103.6">B1</text>
<text x="317.6" y="106.2">B2</text>
<text x="321.4" y="104.8">AND</text>
<text x="323.9" y="102.3">OR</text>
<text x="343.1" y="102.5">1</text>
<text x="346.6" y="107.6">N2N</text>
<text x="500.4" y="103.6">B1</text>
<text x="500.4" y="106.2">B2</text>
<text x="504.2" y="104.8">AND</text>
<text x="506.8" y="102.3">OR</text>
<text x="538.7" y="102.5">2</text>
<text x="542.1" y="107.6">R2N</text>
<text x="560.1" y="102.3">3</text>
<text x="130.7" y="112.6">D24</text>
<text x="132.1" y="108.7">B2</text>
<text x="166.2" y="110.1">N2N</text>
<text x="316.1" y="110.1">D24</text>
<text x="499" y="110.1">D24</text>
<text x="162.7" y="125.4">2</text>
<text x="285" y="123.9">DB2_IN</text>
<text x="317.6" y="123.9">A1</text>
<text x="321.4" y="125.1">AND</text>
<text x="328.9" y="123.9">X</text>
<text x="343.1" y="122.8">2</text>
<text x="364.5" y="125.4">3</text>
<text x="470.4" y="123.9">DB2_IN</text>
<text x="500.4" y="123.9">A1</text>
<text x="504.2" y="125.1">AND</text>
<text x="511.8" y="123.9">X</text>
<text x="538.7" y="122.8">2</text>
<text x="560.1" y="125.4">3</text>
<text x="102.1" y="126.4">DB2_IN</text>
<text x="132.1" y="126.4">A1</text>
<text x="132.1" y="131.6">B1</text>
<text x="132.1" y="129">A2</text>
<text x="135.9" y="127.7">AND</text>
<text x="138.5" y="130.2">OR</text>
<text x="143.5" y="126.4">X</text>
<text x="162.7" y="130.5">1</text>
<text x="184.2" y="127.9">3</text>
<text x="198.2" y="129">C11</text>
<text x="317.6" y="129">B1</text>
<text x="317.6" y="131.6">B2</text>
<text x="317.6" y="126.4">A2</text>
<text x="321.4" y="130.2">AND</text>
<text x="323.9" y="127.7">OR</text>
<text x="343.1" y="127.9">1</text>
<text x="378.5" y="126.4">A10</text>
<text x="500.4" y="129">B1</text>
<text x="500.4" y="131.6">B2</text>
<text x="500.4" y="126.4">A2</text>
<text x="504.2" y="130.2">AND</text>
<text x="506.8" y="127.7">OR</text>
<text x="538.7" y="127.9">1</text>
<text x="574.1" y="126.4">C21</text>
<text x="132.1" y="134.1">B2</text>
<text x="135.9" y="132.7">AND</text>
<text x="166.2" y="135.5">N2N</text>
<text x="316.1" y="135.5">D24</text>
<text x="346.6" y="133">N2N</text>
<text x="499" y="135.5">D24</text>
<text x="542.1" y="133">N2N</text>
<text x="130.7" y="138">D24</text>
<text x="285" y="149.3">DB3_IN</text>
<text x="317.6" y="149.3">A1</text>
<text x="328.9" y="149.3">X</text>
<text x="343.1" y="148.2">2</text>
<text x="470.4" y="149.3">DB3_IN</text>
<text x="500.4" y="149.3">A1</text>
<text x="511.8" y="149.3">X</text>
<text x="538.7" y="148.2">2</text>
<text x="102.1" y="151.9">DB3_IN</text>
<text x="132.1" y="151.9">A1</text>
<text x="132.1" y="154.4">A2</text>
<text x="135.9" y="153.1">AND</text>
<text x="138.5" y="155.6">OR</text>
<text x="143.5" y="151.9">X</text>
<text x="162.7" y="155.9">1</text>
<text x="162.7" y="150.8">2</text>
<text x="184.2" y="153.3">3</text>
<text x="198.2" y="154.4">C23</text>
<text x="317.6" y="154.4">B1</text>
<text x="317.6" y="151.9">A2</text>
<text x="321.4" y="150.5">AND</text>
<text x="321.4" y="155.6">AND</text>
<text x="323.9" y="153.1">OR</text>
<text x="343.1" y="153.3">1</text>
<text x="364.5" y="150.8">3</text>
<text x="378.5" y="151.9">A9</text>
<text x="500.4" y="154.4">B1</text>
<text x="500.4" y="151.9">A2</text>
<text x="504.2" y="150.5">AND</text>
<text x="504.2" y="155.6">AND</text>
<text x="506.8" y="153.1">OR</text>
<text x="538.7" y="153.3">1</text>
<text x="560.1" y="150.8">3</text>
<text x="574.1" y="151.9">B14</text>
<text x="132.1" y="157">B1</text>
<text x="132.1" y="159.5">B2</text>
<text x="135.9" y="158.1">AND</text>
<text x="166.2" y="160.9">N2N</text>
<text x="316.1" y="160.9">D24</text>
<text x="317.6" y="157">B2</text>
<text x="346.6" y="158.4">N2N</text>
<text x="499" y="160.9">D24</text>
<text x="500.4" y="157">B2</text>
<text x="542.1" y="158.4">N2N</text>
<text x="130.7" y="163.4">D24</text>
<text x="343.1" y="173.6">2</text>
<text x="538.7" y="173.6">2</text>
<text x="102.1" y="177.3">DB4_IN</text>
<text x="132.1" y="177.3">A1</text>
<text x="132.1" y="179.8">A2</text>
<text x="135.9" y="178.5">AND</text>
<text x="143.5" y="177.3">X</text>
<text x="162.7" y="176.2">2</text>
<text x="184.2" y="178.7">3</text>
<text x="198.2" y="179.8">C8</text>
<text x="285" y="174.7">DB4_IN</text>
<text x="317.6" y="174.7">A1</text>
<text x="317.6" y="179.8">B1</text>
<text x="317.6" y="177.3">A2</text>
<text x="321.4" y="175.9">AND</text>
<text x="323.9" y="178.5">OR</text>
<text x="328.9" y="174.7">X</text>
<text x="343.1" y="178.7">1</text>
<text x="364.5" y="176.2">3</text>
<text x="378.5" y="177.3">A2</text>
<text x="470.4" y="174.7">DB4_IN</text>
<text x="500.4" y="174.7">A1</text>
<text x="500.4" y="179.8">B1</text>
<text x="500.4" y="177.3">A2</text>
<text x="504.2" y="175.9">AND</text>
<text x="506.8" y="178.5">OR</text>
<text x="511.8" y="174.7">X</text>
<text x="538.7" y="178.7">1</text>
<text x="560.1" y="176.2">3</text>
<text x="574.1" y="177.3">C4</text>
<text x="132.1" y="182.4">B1</text>
<text x="132.1" y="184.9">B2</text>
<text x="135.9" y="183.6">AND</text>
<text x="138.5" y="181">OR</text>
<text x="162.7" y="181.3">1</text>
<text x="317.6" y="182.4">B2</text>
<text x="321.4" y="181">AND</text>
<text x="346.6" y="183.8">N2N</text>
<text x="500.4" y="182.4">B2</text>
<text x="504.2" y="181">AND</text>
<text x="542.1" y="183.8">N2N</text>
<text x="130.7" y="188.8">D24</text>
<text x="166.2" y="186.3">N2N</text>
<text x="316.1" y="186.3">D24</text>
<text x="499" y="186.3">D24</text>
<text x="102.1" y="202.7">DB5_IN</text>
<text x="132.1" y="202.7">A1</text>
<text x="135.9" y="203.9">AND</text>
<text x="143.5" y="202.7">X</text>
<text x="162.7" y="201.6">2</text>
<text x="285" y="200.1">DB5_IN</text>
<text x="317.6" y="200.1">A1</text>
<text x="317.6" y="202.7">A2</text>
<text x="321.4" y="201.3">AND</text>
<text x="323.9" y="203.9">OR</text>
<text x="328.9" y="200.1">X</text>
<text x="343.1" y="199">2</text>
<text x="364.5" y="201.6">3</text>
<text x="378.5" y="202.7">A5</text>
<text x="470.4" y="200.1">DB5_IN</text>
<text x="500.4" y="200.1">A1</text>
<text x="500.4" y="202.7">A2</text>
<text x="504.2" y="201.3">AND</text>
<text x="506.8" y="203.9">OR</text>
<text x="511.8" y="200.1">X</text>
<text x="538.7" y="199">2</text>
<text x="560.1" y="201.6">3</text>
<text x="574.1" y="202.7">B6</text>
<text x="132.1" y="207.8">B1</text>
<text x="132.1" y="205.2">A2</text>
<text x="135.9" y="209">AND</text>
<text x="138.5" y="206.4">OR</text>
<text x="162.7" y="206.7">1</text>
<text x="184.2" y="204.1">3</text>
<text x="198.2" y="205.2">C22</text>
<text x="317.6" y="205.2">B1</text>
<text x="317.6" y="207.8">B2</text>
<text x="321.4" y="206.4">AND</text>
<text x="343.1" y="204.1">1</text>
<text x="346.6" y="209.2">N2N</text>
<text x="500.4" y="205.2">B1</text>
<text x="500.4" y="207.8">B2</text>
<text x="504.2" y="206.4">AND</text>
<text x="538.7" y="204.1">1</text>
<text x="542.1" y="209.2">N2N</text>
<text x="130.7" y="214.2">D24</text>
<text x="132.1" y="210.3">B2</text>
<text x="166.2" y="211.7">N2N</text>
<text x="316.1" y="211.7">D24</text>
<text x="499" y="211.7">D24</text>
<text x="423.1" y="253.5">A44</text>
<text x="213.5" y="261.1">AB12</text>
<text x="213.5" y="263.6">AB15</text>
<text x="377" y="262.5">PIN_IN</text>
<text x="389.2" y="258.6">IN</text>
<text x="443.1" y="258.7">V1N</text>
<text x="215" y="268.7">B11</text>
<text x="406.6" y="267.6">1</text>
<text x="459.9" y="265.1">2</text>
<text x="481.4" y="267.6">3</text>
<text x="492.8" y="268.7">OUT</text>
<text x="183" y="271.3">AB14</text>
<text x="232.3" y="272.7">N4N</text>
<text x="377" y="275.2">PIN_IN</text>
<text x="389.2" y="271.3">IN</text>
<text x="406.6" y="270.2">2</text>
<text x="406.6" y="272.7">3</text>
<text x="459.9" y="270.2">1</text>
<text x="463.4" y="275.2">N2N</text>
<text x="491.3" y="275.2">PIN_OUT</text>
<text x="201.8" y="276.5">V1N</text>
<text x="271.9" y="278.9">SLTS</text>
<text x="410.1" y="277.7">R3N</text>
<text x="193.2" y="286.5">AB15</text>
<text x="459.9" y="287.9">1</text>
<text x="459.9" y="282.9">2</text>
<text x="481.4" y="285.4">3</text>
<text x="492.8" y="286.5">OUT</text>
<text x="193.2" y="289">AB14</text>
<text x="463.4" y="293">N2N</text>
<text x="491.3" y="293">PIN_OUT</text>
<text x="194.4" y="294.1">H34</text>
<text x="194.7" y="296.7">B11</text>
<text x="211.9" y="298.1">N4N</text>
<text x="318.6" y="294.3">V1N</text>
<text x="243.9" y="304.3">CLK</text>
<text x="290.7" y="300.6">R8B</text>
<text x="368.5" y="300.6">1</text>
<text x="368.5" y="305.7">2</text>
<text x="389.9" y="305.5">3</text>
<text x="145.7" y="306.8">RES</text>
<text x="219" y="309.4">DB0_IN</text>
<text x="243.9" y="309.4">D</text>
<text x="255" y="309.4">Q</text>
<text x="255" y="311.9">Q</text>
<text x="287.1" y="309.4">B34</text>
<text x="336.4" y="310.8">PIN_IN</text>
<text x="348.6" y="306.8">IN</text>
<text x="372" y="310.8">R2N</text>
<text x="162.7" y="313.3">1</text>
<text x="184.2" y="315.9">3</text>
<text x="243.9" y="314.4">S</text>
<text x="243.9" y="317">R</text>
<text x="392.4" y="317">AB1</text>
<text x="406.6" y="315.9">1</text>
<text x="127.1" y="319.5">K8</text>
<text x="162.7" y="318.4">2</text>
<text x="166.2" y="323.5">N2N</text>
<text x="242.4" y="320.9">FDP</text>
<text x="368.5" y="318.4">1</text>
<text x="368.5" y="323.5">2</text>
<text x="406.6" y="321">2</text>
<text x="428" y="320.7">3</text>
<text x="459.8" y="319.5">D23</text>
<text x="472.6" y="323.5">1</text>
<text x="145.9" y="324.7">V1N</text>
<text x="243.9" y="329.7">CLK</text>
<text x="372" y="328.5">R2P</text>
<text x="410.1" y="326">R2N</text>
<text x="438" y="324.7">K1B</text>
<text x="472.6" y="328.6">2</text>
<text x="494.1" y="328.3">3</text>
<text x="505.5" y="327.1">DB_DIR</text>
<text x="162.7" y="331.1">1</text>
<text x="184.2" y="333.7">3</text>
<text x="219" y="334.8">DB1_IN</text>
<text x="243.9" y="334.8">D</text>
<text x="255" y="334.8">Q</text>
<text x="287.1" y="334.8">A28</text>
<text x="406.6" y="333.7">1</text>
<text x="476.1" y="333.6">R2N</text>
<text x="162.7" y="336.2">2</text>
<text x="166.2" y="341.2">N2N</text>
<text x="243.9" y="339.8">S</text>
<text x="255" y="337.3">Q</text>
<text x="392.4" y="339.8">AB2</text>
<text x="406.6" y="338.7">2</text>
<text x="428" y="338.5">3</text>
<text x="459.8" y="337.3">D26</text>
<text x="242.4" y="346.3">FDP</text>
<text x="243.9" y="342.4">R</text>
<text x="368.5" y="346.4">2</text>
<text x="410.1" y="343.8">R2N</text>
<text x="352.2" y="352.5">WR</text>
<text x="368.5" y="351.4">1</text>
<text x="389.9" y="351.2">3</text>
<text x="401.4" y="350">H32</text>
<text x="459.8" y="350">K38</text>
<text x="219" y="357.6">DB2_IN</text>
<text x="243.9" y="355.1">CLK</text>
<text x="243.9" y="357.6">D</text>
<text x="372" y="356.5">R2N</text>
<text x="440.5" y="355.2">V1N</text>
<text x="221.9" y="362.7">RES</text>
<text x="243.9" y="362.7">S</text>
<text x="255" y="360.2">Q</text>
<text x="255" y="362.7">Q</text>
<text x="287.1" y="360.2">D35</text>
<text x="242.4" y="366.6">FDN</text>
<text x="219" y="377.9">DB3_IN</text>
<text x="243.9" y="375.4">CLK</text>
<text x="243.9" y="377.9">D</text>
<text x="221.9" y="383">RES</text>
<text x="243.9" y="383">S</text>
<text x="255" y="380.5">Q</text>
<text x="255" y="383">Q</text>
<text x="287.1" y="380.5">D28</text>
<text x="242.4" y="387">FDN</text>
<text x="243.9" y="395.7">CLK</text>
<text x="219" y="398.3">DB4_IN</text>
<text x="243.9" y="398.3">D</text>
<text x="255" y="400.8">Q</text>
<text x="287.1" y="400.8">C35</text>
<text x="221.9" y="403.3">RES</text>
<text x="242.4" y="407.3">FDN</text>
<text x="243.9" y="403.3">S</text>
<text x="255" y="403.3">Q</text>
<text x="545.6" y="407.7">DATE:</text>
<text x="478.8" y="408.2">FILE NAME:</text>
<text x="478.9" y="413.6">DESIGN TITLE:</text>
<text x="219" y="418.6">DB5_IN</text>
<text x="243.9" y="416">CLK</text>
<text x="243.9" y="418.6">D</text>
<text x="545.9" y="417.1">PAGE:</text>
<text x="221.9" y="423.7">RES</text>
<text x="243.9" y="423.7">S</text>
<text x="255" y="421.1">Q</text>
<text x="255" y="423.7">Q</text>
<text x="287.1" y="421.1">C28</text>
<text x="478.8" y="424">BY:</text>
<text x="484.4" y="424">Sean Gonsalves</text>
<text x="524.7" y="424">REV:</text>
<text x="242.4" y="427.6">FDN</text>
</g>
<g font-size="1.8">
<text x="80.1" y="50.9">0.388</text>
<text x="265.5" y="50.9">0.388</text>
<text x="448.4" y="50.9">0.388</text>
<text x="522.3" y="55">.175</text>
<text x="105.7" y="60.1">.175</text>
<text x="291.1" y="60.1">.175</text>
<text x="474" y="60.1">.175</text>
<text x="171.5" y="76.3">0.25</text>
<text x="351.8" y="74.7">0.231</text>
<text x="547.4" y="76.3">0.25</text>
<text x="351.8" y="100.1">0.231</text>
<text x="547.4" y="101.7">0.25</text>
<text x="171.5" y="102.6">0.231</text>
<text x="351.8" y="125.5">0.231</text>
<text x="547.4" y="125.5">0.231</text>
<text x="171.5" y="128">0.231</text>
<text x="171.5" y="153.4">0.231</text>
<text x="351.8" y="150.9">0.231</text>
<text x="547.4" y="150.9">0.231</text>
<text x="171.5" y="178.8">0.231</text>
<text x="351.8" y="176.3">0.231</text>
<text x="547.4" y="176.3">0.231</text>
<text x="351.8" y="201.7">0.231</text>
<text x="547.4" y="201.7">0.231</text>
<text x="171.5" y="204.2">0.231</text>
<text x="443.5" y="253.2">.175</text>
<text x="237.5" y="266.9">0.388</text>
<text x="468.7" y="267.7">0.231</text>
<text x="202.2" y="270.9">.175</text>
<text x="468.7" y="285.5">0.231</text>
<text x="217.2" y="292.3">0.388</text>
<text x="319.1" y="288.7">.175</text>
<text x="377.2" y="305">0.25</text>
<text x="252.8" y="307.5">1.225</text>
<text x="171.5" y="317.7">0.231</text>
<text x="246.4" y="317.7">1.400</text>
<text x="246.4" y="313.9">1.588</text>
<text x="252.8" y="313.9">1.531</text>
<text x="146.4" y="319.2">.175</text>
<text x="377.2" y="322.8">0.488</text>
<text x="415.3" y="320.2">0.25</text>
<text x="438.5" y="319.2">.450</text>
<text x="481.4" y="327.8">0.25</text>
<text x="171.5" y="335.5">0.231</text>
<text x="252.8" y="332.9">1.225</text>
<text x="246.4" y="339.3">1.588</text>
<text x="252.8" y="339.3">1.531</text>
<text x="415.3" y="338">0.25</text>
<text x="246.4" y="343.1">1.400</text>
<text x="377.2" y="349">0.25</text>
<text x="441" y="349.7">.175</text>
<text x="250.2" y="359.6">1.125</text>
<text x="250.2" y="363.4">1.538</text>
<text x="250.2" y="379.9">1.125</text>
<text x="250.2" y="383.7">1.538</text>
<text x="250.2" y="400.2">1.125</text>
<text x="250.2" y="404">1.538</text>
<text x="250.2" y="420.6">1.125</text>
<text x="250.2" y="424.4">1.538</text>
</g>
</svg>
